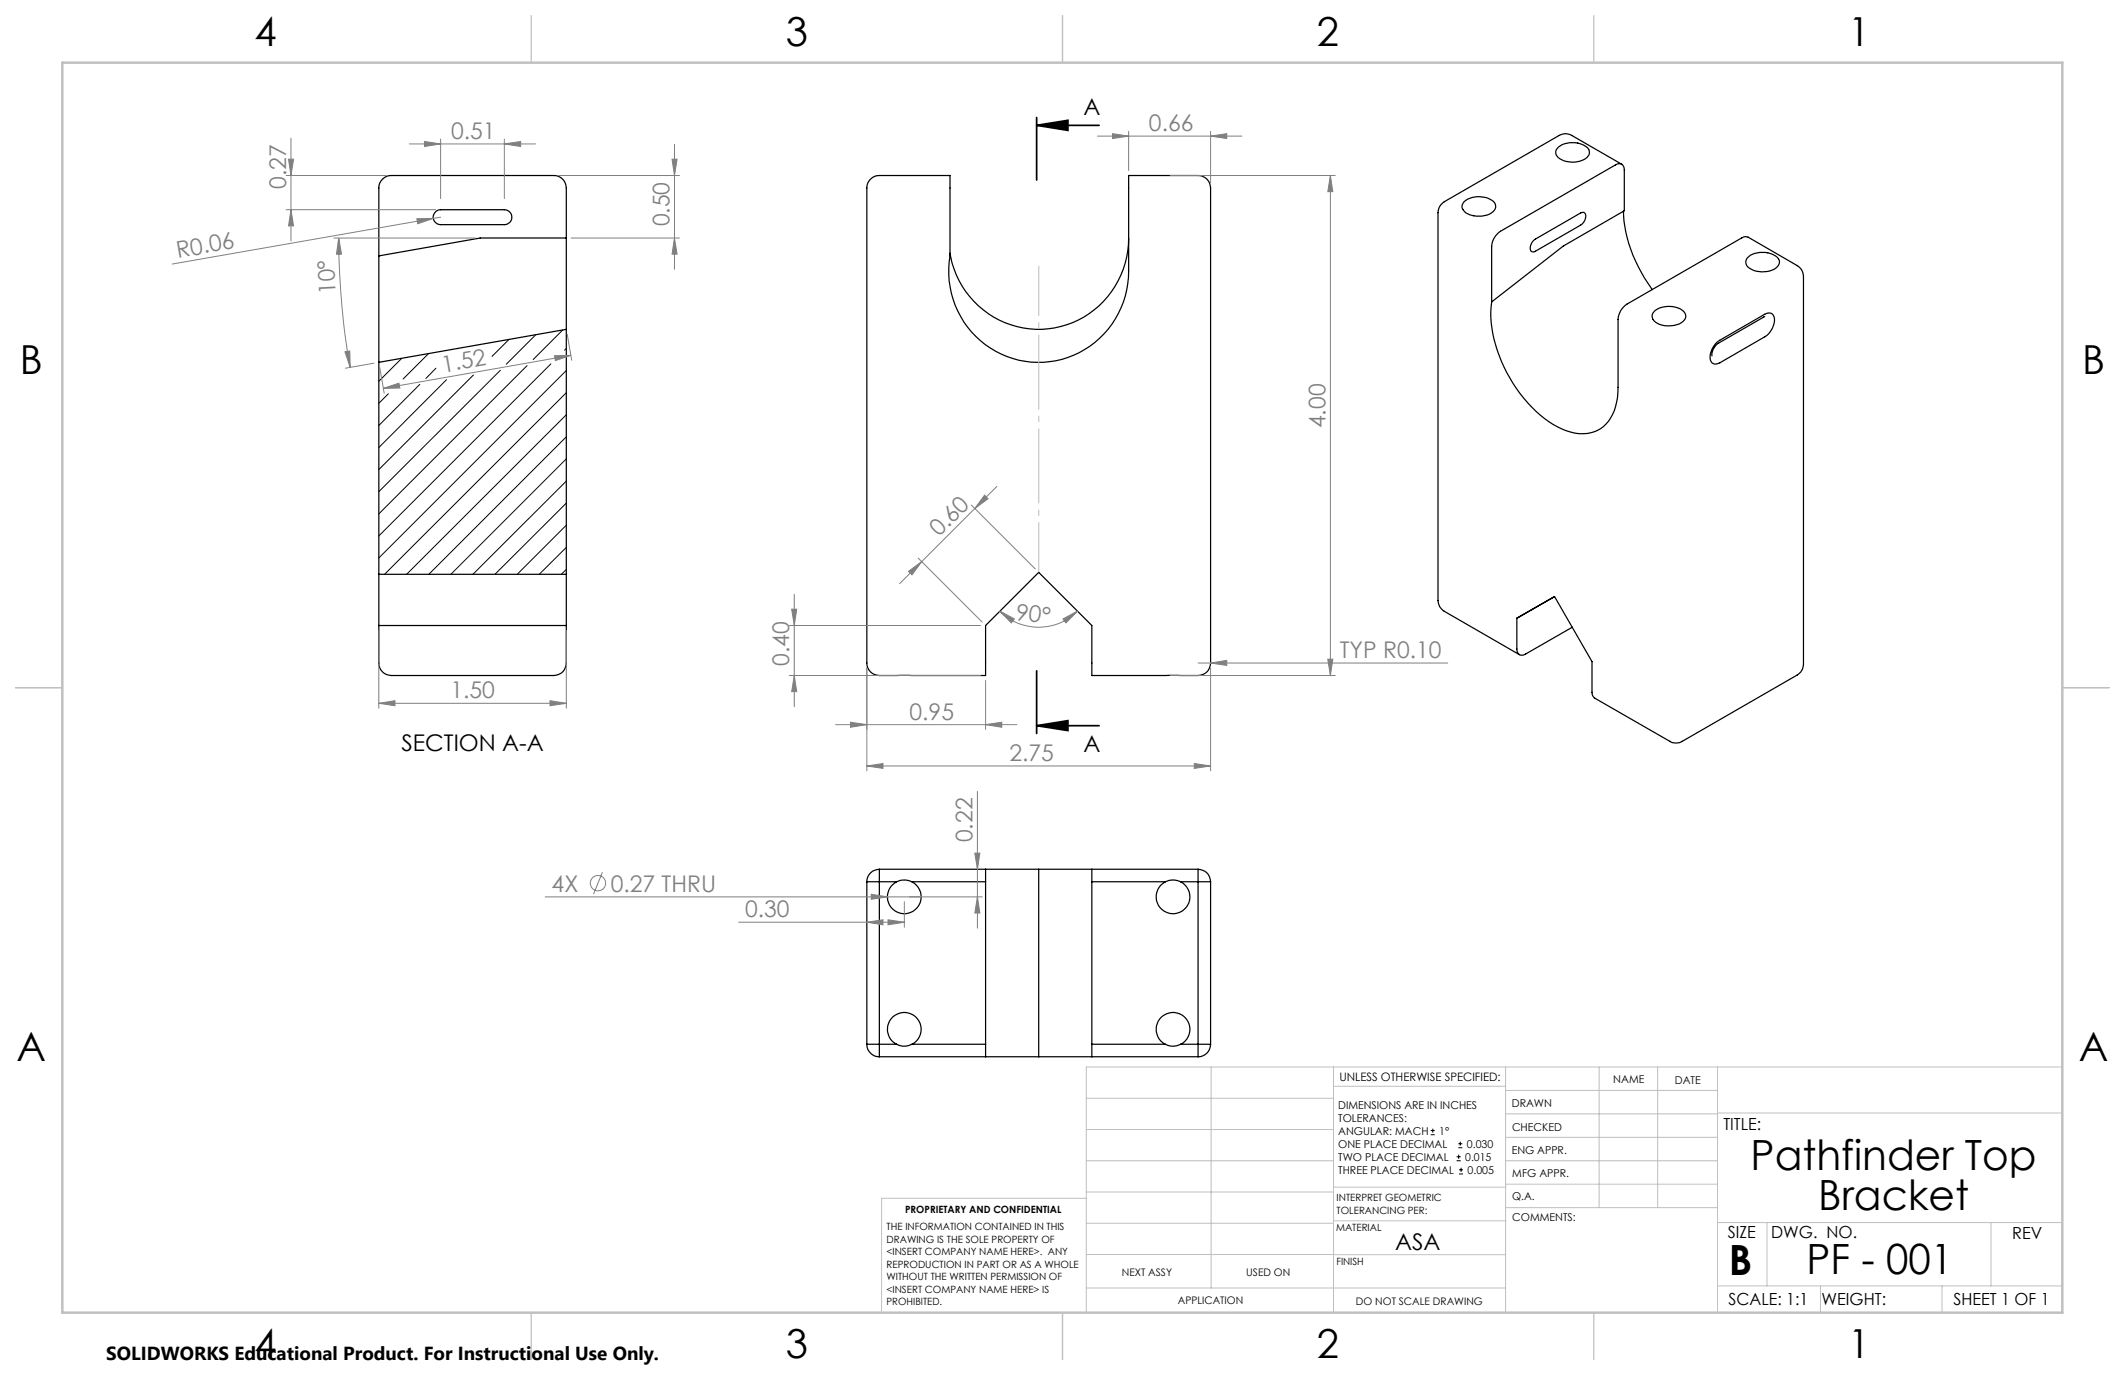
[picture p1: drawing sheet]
<svg xmlns="http://www.w3.org/2000/svg" width="432mm" height="279mm" viewBox="0 0 432 279" stroke-linecap="round" stroke-linejoin="round" font-family="sans-serif">
<g fill="none" stroke="#000" stroke-width=".25">
<path d="M176.9 36.4a2.33 2.33 0 0 1 1.8-.7h14.3v16.3a18.3 18.3 0 0 0 13.3 21 18.3 18.3 0 0 0 22-11.7 19.6 19.6 0 0 0 1-6.2v-19.4h14.2a2.53 2.53 0 0 1 2.5 2.5v96.5a2.53 2.53 0 0 1-2.5 2.6h-21.6v-10.2l-10.8-10.8-10.8 10.8v10.2h-21.6a2.53 2.53 0 0 1-2.6-2.6v-96.5a2.33 2.33 0 0 1 .8-1.8zM316.7 29.9a4.8 4.8 0 0 1 6.1 .5 1.66 1.66 0 0 1-1.3 2.2 4.9 4.9 0 0 1-5.1-.9 1.27 1.27 0 0 1 .3-1.8zM329.5 33.4l-10.1-5.9a2.46 2.46 0 0 0-2.6 0l-23.3 13.5a2.69 2.69 0 0 0-1.3 2.2v78.8a2.57 2.57 0 0 0 1.3 2.2l15.3 8.8M77 52v21.6M88.5 43l1-.4h13a1.52 1.52 0 0 1 1.5 1.5 1.52 1.52 0 0 1-1.5 1.5h-13a1.51 1.51 0 0 1-1.4-.9 1.51 1.51 0 0 1 .4-1.7zM115.1 48.4v18.5M115.1 48.4v-10.2a2.53 2.53 0 0 0-2.6-2.5h-33a2.53 2.53 0 0 0-2.5 2.5v13.8M115.1 48.4h-17.5l-20.6 3.6M229.3 48.4a18.3 18.3 0 0 1-16.7 18.4 18.3 18.3 0 0 1-19.6-15.4M297.5 41a4.8 4.8 0 0 1 6.2 .2 1.6 1.6 0 0 1-1.1 2.3 5.1 5.1 0 0 1-5.1-.6 1.28 1.28 0 0 1 0-1.9zM304.6 47.2l23.7-13.7a1.09 1.09 0 0 1 1.2-.1 1.09 1.09 0 0 1 .6 1.1v8.3l-12.4 7.2-14.6 11.3v-11.6l.5-1.4zM311.7 48.8l9.5-5.5a.74 .74 0 0 1 .9 .1 .74 .74 0 0 1 .1 1l-.3 .6-.7 .8-9.5 5.4a.76 .76 0 0 1-.8-.4 .76 .76 0 0 1 .1-.8l.3-.7z"/>
<path d="M329.9 42.9a28.8 28.8 0 0 0 5.8 15.9M355 52.4a4.8 4.8 0 0 1 6.2-.1 1.47 1.47 0 0 1-.7 2.4 5 5 0 0 1-5.5-.7 1.39 1.39 0 0 1 0-1.6zM115.1 66.9v67.8a2.53 2.53 0 0 1-2.6 2.6h-33a2.53 2.53 0 0 1-2.5-2.6v-61.1M115.1 66.9l-38.1 6.7M303.1 61.3a25.4 25.4 0 0 0 4.4 16.7 23.4 23.4 0 0 0 10.8 9.6 7 7 0 0 0 9.7-4.2l.5-1.7 .3-2v-14.8a4 4 0 0 1 1.8-3.1l23.3-13.5a1.27 1.27 0 0 1 1.3-.1l10 5.8a2.57 2.57 0 0 1 1.3 2.2v78.8a2.57 2.57 0 0 1-1.3 2.2l-23.4 13.4a2.46 2.46 0 0 1-2.5 0l-15.3-8.7a1.32 1.32 0 0 1-.5-1.2v-6.3l-7.6-13.2-7.7 4.4M336.1 63.3a4.8 4.8 0 0 1 6.2 .2 1.36 1.36 0 0 1-.7 2.1 5.1 5.1 0 0 1-5.5-.4 1.32 1.32 0 0 1 0-1.9zM348.7 69.7l.8-.6 9.1-5.2a1.24 1.24 0 0 1 1.5-.1 1.24 1.24 0 0 1 .5 1.4 4.4 4.4 0 0 1-2 3.2l-9.1 5.3a1.26 1.26 0 0 1-1.5 .1 1.26 1.26 0 0 1-.5-1.4l.4-1.4zM358.6 64.3l-9.4 5.4a2.82 2.82 0 0 0-1.3 2.6M77 116.7h38.1M77 127.1h38.1M308.2 125.6v6.3a1.09 1.09 0 0 0 .6 1.1 1.09 1.09 0 0 0 1.2-.1l9.5-5.4M315.9 121.2l-7.7 4.4"/>
<path d="M176.1 179.2h2.6M176.1 179.2v33M178.7 176.6v2.6M178.7 176.6a2.53 2.53 0 0 0-2.6 2.6M178.7 179.2h3.5M178.7 179.2v33M178.7 176.6h64.8M182.2 179.2a3.4 3.4 0 0 0-1.1 5.2 3.4 3.4 0 0 0 5.3 0 3.4 3.4 0 0 0-1.1-5.2M182.2 179.2a3.6 3.6 0 0 1 3.1 0M185.3 179.2h15M200.3 176.6v2.6M200.3 179.2v33"/>
<path d="M211.1 176.6v38.1M221.9 176.6v2.6M221.9 179.2v33M221.9 179.2h14.9M236.8 179.2a3.4 3.4 0 0 0-1.1 5.2 3.4 3.4 0 0 0 5.3 0 3.4 3.4 0 0 0-1.1-5.2M236.8 179.2a3.6 3.6 0 0 1 3.1 0M239.9 179.2h3.6M243.5 179.2h2.5M243.5 176.6v2.6M243.5 176.6a2.53 2.53 0 0 1 2.5 2.6M243.5 179.2v33M246 179.2v33"/>
<path d="M176.1 212.2h2.6M176.1 212.2a2.53 2.53 0 0 0 2.6 2.5M178.7 212.2v2.5M178.7 212.2h3.5M178.7 214.7h64.8M182.2 212.2a3.2 3.2 0 0 0 3.1 0M182.2 212.2a3.4 3.4 0 0 1-1.1-5.2 3.4 3.4 0 0 1 5.3 0 3.4 3.4 0 0 1-1.1 5.2M185.3 212.2h15M200.3 212.2v2.5M221.9 212.2v2.5M221.9 212.2h14.9M236.8 212.2a3.2 3.2 0 0 0 3.1 0"/>
<path d="M236.8 212.2a3.4 3.4 0 0 1-1.1-5.2 3.4 3.4 0 0 1 5.3 0 3.4 3.4 0 0 1-1.1 5.2M239.9 212.2h3.6M243.5 212.2h2.5M243.5 212.2v2.5M246 212.2a2.53 2.53 0 0 1-2.5 2.5"/>
</g>
<g fill="none" stroke="#000" stroke-width=".2">
<path d="M81.6 72.8l-4.6 4.7M85.3 78.1l-8.3 8.4M87.1 71.9l-5.2 5.1M88.6 74.8l-2.1 2.1M90.7 77.2l-13.7 13.7M96.2 76.2l-19.2 19.2M101.7 75.2l-24.7 24.7M103.4 69l-3.4 3.4M107.1 74.3l-30.1 30.1M108.9 68l-6 6M111.9 73.9l-34.9 35M114.3 67.1l-6 6"/>
<path d="M115.1 70.8l-.4 .4M115.1 75.3l-38.1 38.1M115.1 79.8l-37 36.9M78.9 80l-1.9 2M115.1 84.3l-32.5 32.4M115.1 88.8l-28 27.9M115.1 93.2l-23.5 23.5M115.1 97.8l-19 18.9M115.1 102.2l-14.5 14.5M115.1 106.7l-10 10M115.1 111.2l-5.5 5.5M115.1 115.7l-1 1"/>
<path d="M290.7 230.6h.8M290.7 229.7h.8M291.1 229.3v.9M296 235.9h.8M296 235.1h.8M296.3 233.2h.8M296.3 232.4h.8M296.4 234.6v.9M296.5 238.5h.8M296.5 237.7h.8M296.7 232v.8M296.9 237.3v.8"/>
</g>
<g fill="none" stroke="#808080" stroke-width=".2">
<path d="M58.1 35.7h20.4M58.6 32.3h1.1l-.6 3.4zM59.1 28.1v20.9M83.2 29.2h25.6M86.3 28.8l3.2 .4-3.2 .6zM89.5 28.3v12.1M102.5 29.2l3.3-.4v1zM102.5 28.3v12.1M113.5 35.7h24.6M136.6 32.3h1l-.5 3.4zM137.1 29.3v25.4M223 27.7h29.3"/>
<path d="M226.1 27.2l3.2 .5-3.2 .5zM229.3 26.7v7.9M237.8 35.7h33.5M246 27.7l3.3-.5v1zM246 26.7v10.5M270.3 35.7v101.6M270.3 35.7l.5 3.2h-1zM58.1 42.6h30.4M59.1 42.6l.6 3.3h-1.1zM67.8 48.4h28.8M68.8 48.4l.6 3.2h-1zM68.8 48.4a155.2 155.2 0 0 0 2.4 26.2"/>
<path d="M84.7 44.4h3.4l-3.2 1.1zM88.1 44.4l-53.1 9.3M89.5 44.1l-1.4 .3M116.1 48.4h22M137.1 48.4l.5 3.2h-1zM70.1 71.5l1-.2 .1 3.3zM76 73.8l-5.8 1M77.2 74.6l.9 5.3M77.9 78.9l3.2-1 .1 .9zM112.7 72.3l3.3-.1-3.1 1.1zM115.3 67.9l.9 5.3M116 72.2l-38.1 6.7"/>
<path d="M202.6 98.8l-19.8 19.8M184.6 116.1l2.7-2-2 2.7zM186.6 113.4l13 13M197.4 102.6l13 13M200.1 100.6l.7 .8-2.7 1.9zM77 128.1v15.8M115.1 128.1v15.8M160.4 137.3h38.8M160.4 127.1h38.8M160.9 123.8h1l-.5 3.3zM161.4 120.8v22.8M161.4 137.3l.5 3.2h-1z"/>
<path d="M176.1 135.7v20.9M200.3 138.3v9.9M203.2 124.2l2.9 1.6-.6 .8zM203.2 124.2a11.1 11.1 0 0 0 15.7 0M216 125.8l2.9-1.6-2.3 2.4zM237.8 137.3h33.5M243.5 134.7h50.7M246 135.7v20.9M246 134.7l3.3-.5v1zM269.8 133.9h1l-.5 3.4zM77 142.9l3.3-.5v1zM77 142.9h38.1"/>
<path d="M111.8 142.4l3.3 .5-3.3 .5zM169.8 147.2h36.8M172.8 146.8l3.3 .4-3.3 .6zM176.1 155.6l3.3-.4v.9zM176.1 155.6h69.9M200.3 147.2l3.3-.4v1zM242.7 155.2l3.3 .4-3.3 .5zM122.4 177.2l-1.8 4.5M198.1 173.4h1l-.5 3.2zM198.6 160.8v27.8M110.8 182.2h88.8M150.1 187.4h33.7"/>
<path d="M176.1 187.4l3.3-.5v1zM177 181.7l3.3 .5-3.3 .5zM180.4 186.9l3.4 .5-3.4 .5zM183.8 183.2v5.2M198.6 182.2l.5 3.3h-1z"/>
<circle cx="121.5" cy="179.5" r="1.55"/>
</g>
<path d="M210.6 25.5l6.4-1.1v2.1zM210.6 25.5h12.7M210.6 23.9v12.7M210.6 136.3v12.7M210.6 147.5l6.4-1.1v2zM210.6 147.5h12.7" fill="none" stroke="#000" stroke-width=".35"/>
<path d="M211.1 116.3v-62.3" fill="none" stroke="#c0c0c0" stroke-width=".2" stroke-dasharray="15.2 1.3 1.3 1.3" stroke-dashoffset="5.1" stroke-linecap="butt"/>
<g fill="none" stroke="#c0c0c0" stroke-width=".2">
<path d="M246.1 216.8v44.9M271 216.8v49.9M305.9 216.8v49.9M324.9 216.8v28.6M336.8 216.8v28.6M349 216.8v49.9M419.1 216.8h-198.4v49.9M220.7 235.9h50.3M220.7 229.5h50.3M220.7 223.2h50.3M271 220.7h34.9M305.9 231.1h43.1"/>
<path d="M305.9 226.3h43.1M305.9 221.6h43.1M305.9 235.9h43.1M349 226.2h70.1M220.7 248.6h50.3M220.7 242.2h50.3M220.7 254.9h50.3M220.7 243.5h-41.6v23.2M271 255h34.9M271 248.1h35M271 241.2h35M305.9 240.6h43.1"/>
<path d="M306 245.4h43M349 248.4h70.1M359.1 248.4v12.9M404.6 248.4v12.9M220.7 261.7h85.2M349 261.3h70.1M369.9 261.3v5.4M394.6 261.3v5.4"/>
</g>
<path d="M108 3.2v9.5M215.9 3.2v9.5M323.8 3.2v9.5M3.1 139.7h9.6M419.1 139.7h9.5M108 266.7v9.6M215.9 266.7v9.6M323.8 266.7v9.6" fill="none" stroke="#c0c0c0" stroke-width=".25"/>
<path d="M12.7 12.7h406.4v254h-406.4z" fill="none" stroke="#c0c0c0" stroke-width=".5"/>
<path d="M210.6 25.5l6.4-1.1v2.1zM210.6 147.5l6.4-1.1v2z" fill="#000"/>
<g fill="#808080">
<path d="M177 181.7l3.3 .5-3.3 .5z"/>
<path d="M84.7 44.4h3.4l-3.2 1.1z"/>
<path d="M246 134.7l3.3 .5v-1zM176.1 187.4l3.3-.5v1zM180.4 186.9l3.4 .5-3.4 .5z"/>
<path d="M172.8 146.8l3.3 .4-3.3 .6zM200.3 147.2l3.3-.4v1z"/>
<path d="M226.1 27.2l3.2 .5-3.2 .5zM246 27.7l3.3-.5v1zM176.1 155.6l3.3-.4v.9zM242.7 155.2l3.3 .4-3.3 .5z"/>
<path d="M77 142.9l3.3-.5v1zM111.8 142.4l3.3 .5-3.3 .5z"/>
<path d="M112.7 72.3l3.3-.1-3.1 1.1zM77.9 78.9l3.2-1 .1 .9z"/>
<path d="M184.6 116.1l2.7-2-2 2.7zM200.1 100.6l.7 .8-2.7 1.9z"/>
<path d="M161.4 137.3l.5 3.2h-1zM160.9 123.8h1l-.5 3.3z"/>
<path d="M198.6 182.2l.5 3.3h-1zM198.1 173.4h1l-.5 3.2zM137.1 48.4l.5 3.2h-1zM136.6 32.3h1l-.5 3.4zM59.1 42.6l.6 3.3h-1.1zM58.6 32.3h1.1l-.6 3.4z"/>
<path d="M270.3 35.7l.5 3.2h-1zM269.8 133.9h1l-.5 3.4z"/>
<path d="M68.8 48.4l.6 3.2h-1zM70.1 71.5l1-.2 .1 3.3z"/>
<path d="M203.2 124.2l2.9 1.6-.6 .8zM216 125.8l2.9-1.6-2.3 2.4z"/>
<path d="M86.3 28.8l3.2 .4-3.2 .6zM102.5 29.2l3.3-.4v1z"/>
</g>
<g font-size="8.5">
<text x="355.7" y="237.7">Pathfinder Top</text>
<text x="369.5" y="245.8">Bracket</text>
<text x="351.3" y="259">B</text>
<text x="367.1" y="258.9">PF - 001</text>
</g>
<g font-size="8.1">
<text x="51.7" y="9.3">4</text>
<text x="159.7" y="9.3">3</text>
<text x="267.6" y="9.3">2</text>
<text x="375.6" y="9.3">1</text>
<text x="4" y="76">B</text>
<text x="423.1" y="76">B</text>
<text x="3.3" y="215.7">A</text>
<text x="422.4" y="215.7">A</text>
<text x="51.7" y="276">4</text>
<text x="159.7" y="276">3</text>
<text x="267.6" y="276">2</text>
<text x="375.6" y="276">1</text>
</g>
<g font-size="4.7">
<text x="220.1" y="23.4">A</text>
<text x="81.6" y="152.7">SECTION A-A</text>
<text x="220.1" y="152.7">A</text>
<text x="283.5" y="253.9">ASA</text>
</g>
<g font-size="4.7" fill="#808080">
<text x="91.7" y="28.2">0.51</text>
<text x="233.5" y="26.6">0.66</text>
<text x="58.1" y="38.4" transform="rotate(-90 58.1 38.4)">0.27</text>
<text x="136.1" y="46" transform="rotate(-90 136.1 46)">0.50</text>
<text x="36.1" y="52.4" transform="rotate(-10 36.1 52.4)">R0.06</text>
<text x="68.2" y="59.8" transform="rotate(-93 68.2 59.8)">10°</text>
<text x="90.1" y="75.7" transform="rotate(-10 90.1 75.7)">1.52</text>
<text x="269.3" y="87" transform="rotate(-90 269.3 87)">4.00</text>
<text x="190.8" y="109.1" transform="rotate(-45 190.8 109.1)">0.60</text>
<text x="206.3" y="125.9" transform="rotate(7 206.3 125.9)">90°</text>
<text x="160.4" y="135.3" transform="rotate(-90 160.4 135.3)">0.40</text>
<text x="272.2" y="133.7">TYP R0.10</text>
<text x="91.5" y="141.9">1.50</text>
<text x="184.8" y="146.2">0.95</text>
<text x="205.1" y="154.6">2.75</text>
<text x="197.6" y="171.2" transform="rotate(-90 197.6 171.2)">0.22</text>
<text x="112.1" y="181.2">4X</text>
<text x="124.1" y="181.2">0.27 THRU</text>
<text x="151.4" y="186.4">0.30</text>
</g>
<text font-size="3.8" x="21.6" y="276.3">SOLIDWORKS Educational Product. For Instructional Use Only.</text>
<g font-size="3.4">
<text x="350.2" y="229.5">TITLE:</text>
<text x="351.1" y="251.6">SIZE</text>
<text x="359.9" y="251.6">DWG. NO.</text>
<text x="408.9" y="251.7">REV</text>
<text x="351.2" y="265.2">SCALE: 1:1</text>
<text x="370.1" y="265.3">WEIGHT:</text>
<text x="396.9" y="265.2">SHEET 1 OF 1</text>
</g>
<text font-size="2.4" x="272.2" y="219.7">UNLESS OTHERWISE SPECIFIED:</text>
<g font-size="2.2">
<text x="327.8" y="220.1">NAME</text>
<text x="340.3" y="220.2">DATE</text>
<text x="271.9" y="225.3">DIMENSIONS ARE IN INCHES</text>
<text x="271.9" y="227.9">TOLERANCES:</text>
<text x="307.2" y="224.9">DRAWN</text>
<text x="271.9" y="233.2">ONE PLACE DECIMAL</text>
<text x="271.9" y="230.6">ANGULAR: MACH</text>
<text x="292.5" y="230.6">1°</text>
<text x="298.1" y="233.2">0.030</text>
<text x="307.3" y="229.8">CHECKED</text>
<text x="271.9" y="235.9">TWO PLACE DECIMAL</text>
<text x="271.9" y="238.5">THREE PLACE DECIMAL</text>
<text x="297.7" y="235.9">0.015</text>
<text x="298.2" y="238.5">0.005</text>
<text x="307.2" y="234.5">ENG APPR.</text>
<text x="307.3" y="239.2">MFG APPR.</text>
<text x="307.3" y="243.9">Q.A.</text>
<text x="307.3" y="248.1">COMMENTS:</text>
</g>
<g font-size="2.1">
<text x="227.9" y="259.2">NEXT ASSY</text>
<text x="253.3" y="259.2">USED ON</text>
<text x="239.3" y="265">APPLICATION</text>
<text x="275.5" y="265.1">DO NOT SCALE DRAWING</text>
</g>
<g font-size="2">
<text x="271.6" y="244.1">INTERPRET GEOMETRIC</text>
<text x="180.2" y="250">THE INFORMATION CONTAINED IN THIS</text>
<text x="183.9" y="246.4">PROPRIETARY AND CONFIDENTIAL</text>
<text x="271.5" y="250.2">MATERIAL</text>
<text x="271.6" y="246.6">TOLERANCING PER:</text>
<text x="180.2" y="252.5">DRAWING IS THE SOLE PROPERTY OF</text>
<text x="180.2" y="255.1">&lt;INSERT COMPANY NAME HERE&gt;. ANY</text>
<text x="180.2" y="257.6">REPRODUCTION IN PART OR AS A WHOLE</text>
<text x="271.5" y="257">FINISH</text>
<text x="180.2" y="260.1">WITHOUT THE WRITTEN PERMISSION OF</text>
<text x="180.2" y="262.6">&lt;INSERT COMPANY NAME HERE&gt; IS</text>
<text x="180.2" y="265.2">PROHIBITED.</text>
</g>
</svg>
